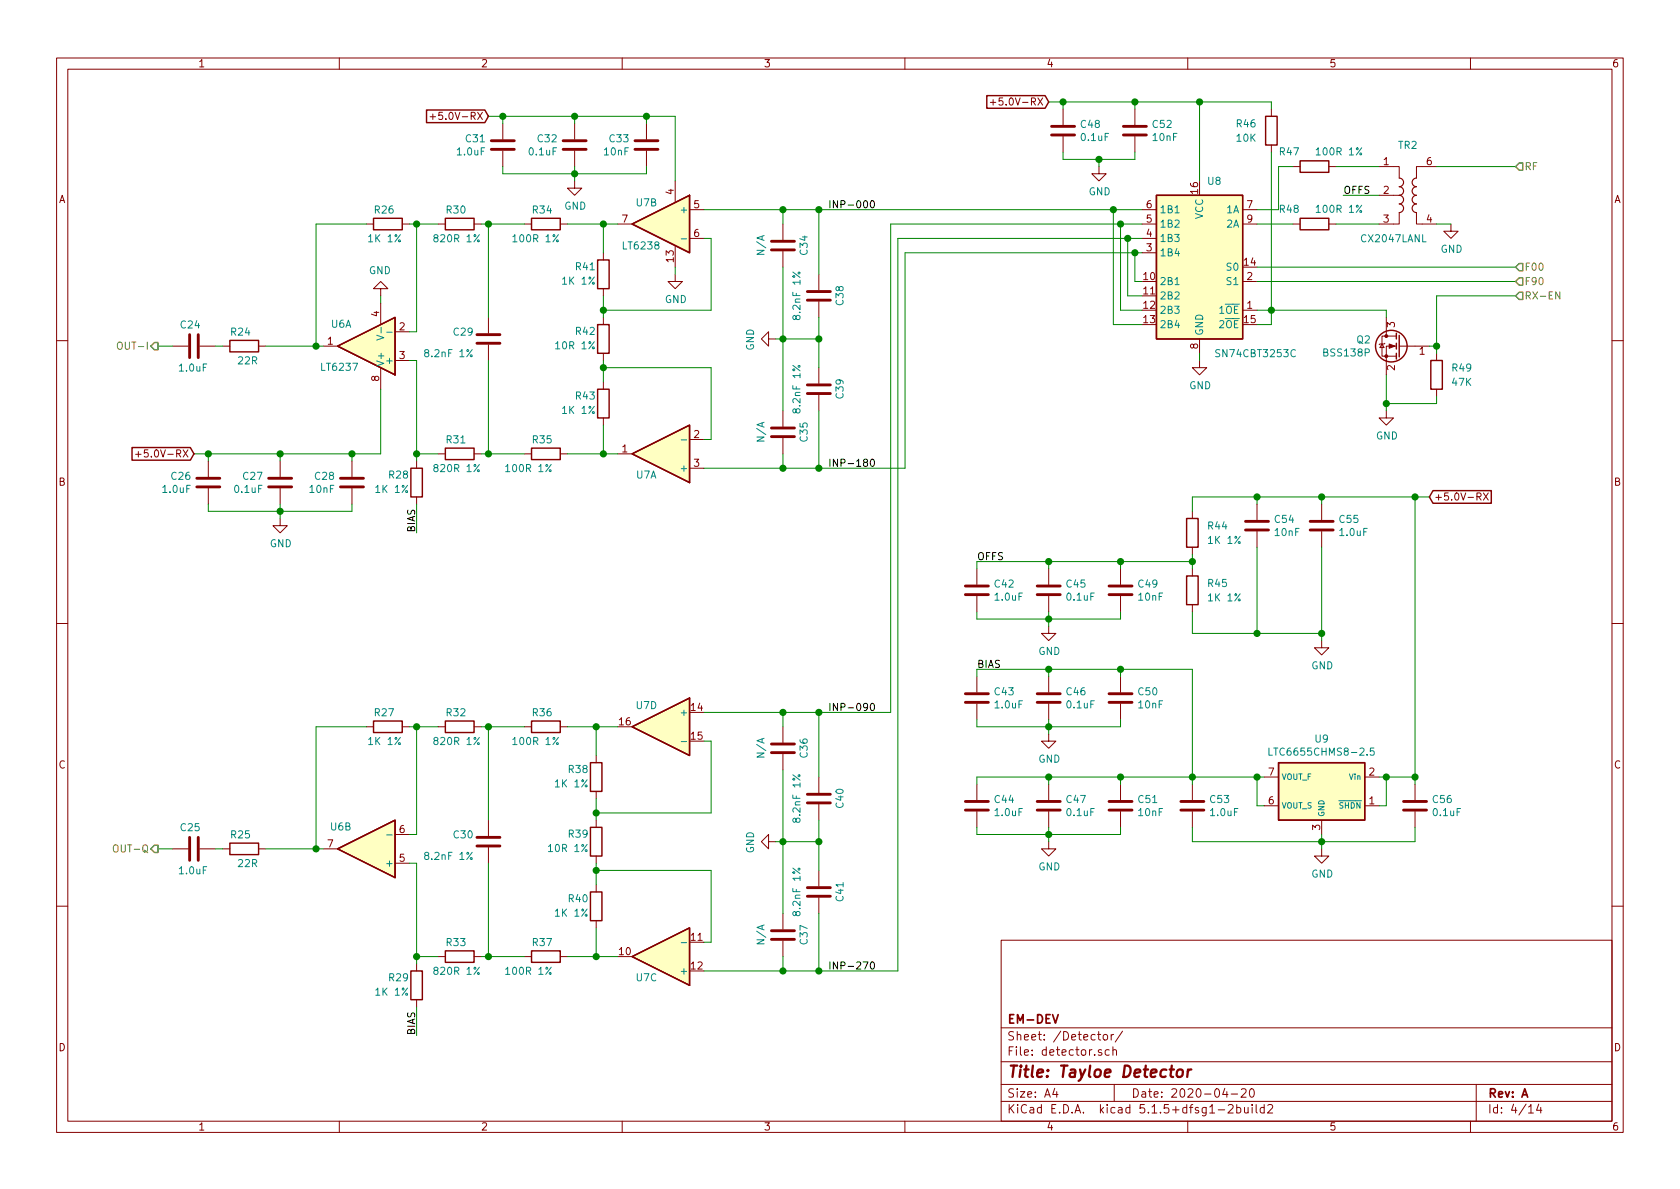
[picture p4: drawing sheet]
<svg xmlns="http://www.w3.org/2000/svg" width="297mm" height="210mm" viewBox="0 0 297 210" stroke-linecap="round" stroke-linejoin="round" font-family="sans-serif">
<g fill="none" stroke="#840000" stroke-width=".18">
<path d="M10 10.3h277v189.9h-277zM12 12.2h273v186.1h-273zM60 10.3v1.9M110 10.3v1.9M160 10.3v1.9M175.1 18.1h1M175.6 17.6v1M188 19.3v2.8M200.7 19.3v2.8M210 10.3v1.9M224.8 19.3v1.3M260 10.3v1.9"/>
<path d="M64.8 39.6h1.2M71.1 39.6h1.3M76 20.6h1M76.5 20.2v.9M77.5 39.6h1.2M83.8 39.6h1.3M88.9 21.8v2.8M88.9 26.7v2.8M92.7 39.6h1.3M99.1 39.6h1.2M101.6 32v1.3h1.3l-1.3 1.2-1.3-1.2h1.3M101.6 21.8v2.8"/>
<path d="M101.6 26.7v2.8M109.2 39.6h2.6M114.3 21.8v2.8M114.3 26.7v2.8M119.4 32v3.8M121.9 37.1h2.6M138.4 39.6v2.8M188 24.1v2.8M194.3 29.5v1.2h1.3l-1.3 1.3-1.3-1.3h1.3M200.7 24.1v2.8M201.9 39.6h2.6M201.9 37.1h2.6"/>
<path d="M219.7 39.6h2.5M219.7 37.1h2.5M224.8 25.6v1.3M228.6 39.6h1.3M228.6 29.5h1.3M234.9 39.6h1.3M234.9 29.5h1.3M243.8 29.5h3.6v2M243.8 34.5h3.8M247.4 37.6v2h-3.6M250.4 37.6v2h3.6M254 29.5h-3.6v2"/>
<path d="M256.5 39.6v1.3h1.3l-1.3 1.3-1.2-1.3h1.2M67.3 51h1.3l-1.3-1.2-1.3 1.2h1.3v1.3M67.3 53.6v3.8M69.8 58.7h2.6M86.4 56.1v2.8M106.7 44.7v1.3M106.7 51v1.3M106.7 56.1v1.3M119.4 48.5v1.3h1.2l-1.2 1.2-1.3-1.2h1.3M119.4 43.4v3.8M121.9 42.2h2.6M135.9 59.9v-1.2l-1.3 1.2 1.3 1.3v-1.3h1.3"/>
<path d="M138.4 44.4v2.8M144.8 48.5v2.8M144.8 53.3v2.8M201.9 44.7h2.6M201.9 42.2h2.6M204.5 59.9h.1M212.1 59.9v2.6M219.7 54.9h2.5M219.7 49.8h2.5M245.1 56.1v3.3M246.9 59.4h-2.6v3.6h2.6M10 60.2h2"/>
<path d="M24.5 79.9v.9M30.5 61.2h2.8M35.3 61.2h2.8M39.4 61.2h1.2M45.7 61.2h1.3M57.1 61.2h2.6M67.3 65v3.8M69.8 63.7h2.6M86.4 61v2.7M106.7 62.5v1.2M106.7 67.6v1.2M106.7 73.9v1.3"/>
<path d="M121.9 77.7h2.6M138.4 72.6v2.8M138.4 77.5v2.8M144.8 65v2.8M144.8 69.8v2.8M212.1 63.7v1.3h1.3l-1.3 1.3-1.3-1.3h1.3M244.3 60.8l.4 .7h-.7zM244.9 60.7l-.2 .1h-.7l-.2 .2M245.1 72.6v1.3h1.3l-1.3 1.3-1.3-1.3h1.3M246.9 61.2h-1.8v5.1M247.4 61.2h5.3M254 62.5v1.2"/>
<path d="M254 68.8v1.3M285 60.2h2M24 80.3h.9M36.8 81.5v2.8M36.8 86.4v2.7M49.5 91.7v1.3h1.3l-1.3 1.2-1.2-1.2h1.2M49.5 81.5v2.8M49.5 86.4v2.7M62.2 81.5v2.8M62.2 86.4v2.7M73.7 81.5v1.3M73.7 87.9v1.2"/>
<path d="M77.5 80.3h1.2M83.8 80.3h1.3M92.7 80.3h1.3M99.1 80.3h1.2M109.2 80.3h2.6M121.9 82.8h2.6M210.8 90.4v1.3M210.8 96.8v1.2M222.2 89.1v2.8M222.2 94v2.8M233.7 89.1v2.8M233.7 94v2.8"/>
<path d="M261.1 87.8h.6l.2-.2-.1-.3-.2-.1h-.5v1.2M261.4 87.8l.5 .6M262.3 87.2l.8 1.2M263.1 87.2l-.8 1.2M10 110.3h2M172.7 100.6v2.8M172.7 105.4v2.8M172.7 119.6v2.8M185.4 110.7v1.3h1.3l-1.3 1.3-1.3-1.3h1.3M185.4 100.6v2.8M185.4 105.4v2.8M185.4 119.6v2.8"/>
<path d="M198.1 100.6v2.8M198.1 105.4v2.8M198.1 119.6v2.8M210.8 100.6v1.2M210.8 106.9v1.3M233.7 113.3v1.2h1.2l-1.2 1.3-1.3-1.3h1.3M285 110.3h2M64.8 128.5h1.2M71.1 128.5h1.3M77.5 128.5h1.2M83.8 128.5h1.3M92.7 128.5h1.3"/>
<path d="M99.1 128.5h1.2M105.4 133.6v1.3M105.4 139.9v1.3M138.4 128.5v2.8M138.4 133.3v2.8M144.8 137.4v2.8M172.7 124.5v2.7M172.7 138.7v2.8M185.4 129.8v1.3h1.3l-1.3 1.2-1.3-1.2h1.3M185.4 124.5v2.7M185.4 138.7v2.8M198.1 124.5v2.7"/>
<path d="M198.1 138.7v2.8M210.8 138.7v2.8M223.5 137.4h2.6M241.3 137.4h2.5M250.2 138.7v2.8M30.5 150.1h2.8M35.3 150.1h2.8M39.4 150.1h1.2M45.7 150.1h1.3M57.1 150.1h2.6M69.8 152.6h2.6M69.8 147.6h2.6"/>
<path d="M86.4 145v2.8M86.4 149.9v2.7M105.4 145v1.3M105.4 151.4v1.2M105.4 156.5v1.2M135.9 148.8v-1.2l-1.3 1.2 1.3 1.3v-1.3h1.3M144.8 142.2v2.8M144.8 153.9v2.8M144.8 158.7v2.8M172.7 143.5v2.8M185.4 148.8v1.3h1.3l-1.3 1.3-1.3-1.3h1.3M185.4 143.5v2.8"/>
<path d="M198.1 143.5v2.8M210.8 143.5v2.8M223.5 142.5h2.6M233.7 150.1v1.3h1.2l-1.2 1.2-1.3-1.2h1.3M233.7 145v2.6M241.3 142.5h2.5M250.2 143.5v2.8M10 160.2h2M73.7 170.4v1.3M73.7 176.8v1.2M77.5 169.2h1.2M83.8 169.2h1.3"/>
<path d="M92.7 169.2h1.3M99.1 169.2h1.2M105.4 162.8v1.3M138.4 161.5v2.8M138.4 166.4v2.8M177 166.3h108v32h-108zM285 160.2h2M60 198.3v1.9M110 198.3v1.9M160 198.3v1.9M177 194.8h108M177 191.8h108"/>
<path d="M177 187.8h108M177 181.8h108M186.5 192.5l-.4 1h1M186.8 193v1M194.1 182.9h.5M194.3 182.4v1.3l.3 .2M194.8 185.7a.37 .37 0 0 0-.6 .1l.1 .2 .5 .2v.1l-.2 .3-.4-.1M195.1 183.1l.2-.2 .5 .2v.7l-.2 .1-.5-.1zM196.1 185.7l-.4-.1-.3 .3 .1 .6 .2 .1 .4-.1M196.5 182.9v1M196.8 185.7a.37 .37 0 0 1 .6 .1v.8M196.8 185.1v1.5"/>
<path d="M196.9 182.9l-.4 .3M197 191.8v3M198.5 182.3l-1.3 2M210 198.3v1.9M215.4 196.3h1.1M216.6 192.5l-.4 1h.9M216.9 193v1M217.2 195.5l.2-.2h.4l.2 .5-.9 1h.9M217.7 193.5h1.1M218.7 195.9l.4-.1 .3 .3-.1 .6h-.6M218.7 195.3v1.5M219.5 192.7l.2-.2h.3l.3 .2v.3v.2l-.9 .8h.9"/>
<path d="M220 195.8l.1 .9 .3 .1 .3-.1M220.7 195.8v1M221.1 192.6l.2-.1a.8 .8 0 0 1 .5 .8 .8 .8 0 0 1-.5 .7 1 1 0 0 1-.2-1.4zM221.4 195.3v.2M221.4 195.8v1M222.1 195.3v1.3l.2 .2M223.5 195.9l-.4-.1-.3 .3 .1 .6 .2 .1 .4-.1M223.5 195.3v1.5M224.2 195.5l.2-.2h.3l.3 .5-.9 1h.9M260 198.3v1.9M261 191.8v6.5M270.3 195.8l.4-.5v1.5"/>
<path d="M270.3 196.8h.8M272.1 195.2l-.4 1.1h.9M272.4 195.8v1"/>
</g>
<path d="M208.2 189.3a.51 .51 0 0 1 .6-.2 .51 .51 0 0 1 .3 .4v.6a.56 .56 0 0 1-.5 .4 .56 .56 0 0 1-.6-.4zM210.1 189.1l-.2 1.3M210.6 189.1a.55 .55 0 0 0-.6 .4" fill="none" stroke="#840000" stroke-width=".41"/>
<path d="M186.1 179.4l.5 1.5 .5-1.5" fill="none" stroke="#840000" stroke-width=".3"/>
<g fill="none" stroke="#840000" stroke-width=".51">
<path d="M86.9 26.4h4M86.9 24.9h4M99.6 26.4h4M99.6 24.9h4M112.3 26.4h4M112.3 24.9h4M185.9 23.9h4.1M185.9 22.3h4.1M198.6 23.9h4.1M198.6 22.3h4.1M33.5 59.2v4M35.1 59.2v4"/>
<path d="M84.3 59.2h4.1M136.4 44.2h4.1M136.4 42.7h4.1M142.7 53.1h4.1M142.7 51.6h4.1M84.3 60.7h4.1M136.4 77.2h4.1M136.4 75.7h4.1M142.7 69.6h4.1M142.7 68.1h4.1M34.8 86.1h4.1M34.8 84.6h4.1"/>
<path d="M47.5 86.1h4.1M47.5 84.6h4.1M60.2 86.1h4.1M60.2 84.6h4.1M220.2 93.7h4.1M220.2 92.2h4.1M231.6 93.7h4.1M231.6 92.2h4.1M170.7 105.2h4.1M170.7 103.6h4.1M183.4 105.2h4.1M183.4 103.6h4.1"/>
<path d="M196.1 105.2h4.1M196.1 103.6h4.1M136.4 133.1h4.1M136.4 131.6h4.1M170.7 124.2h4.1M170.7 122.7h4.1M183.4 124.2h4.1M183.4 122.7h4.1M196.1 124.2h4.1M196.1 122.7h4.1M33.5 148.1v4M35.1 148.1v4"/>
<path d="M84.3 149.6h4.1M84.3 148.1h4.1M142.7 142h4.1M142.7 140.5h4.1M142.7 158.5h4.1M142.7 157h4.1M170.7 143.3h4.1M170.7 141.7h4.1M183.4 143.3h4.1M183.4 141.7h4.1M196.1 143.3h4.1M196.1 141.7h4.1"/>
<path d="M208.8 143.3h4.1M208.8 141.7h4.1M248.2 143.3h4M248.2 141.7h4M136.4 166.1h4.1M136.4 164.6h4.1"/>
</g>
<g fill="#ffffc2" stroke="#ffffc2" stroke-width=".18">
<path d="M59.7 61.2l10.1-5.1v10.2z"/>
<path d="M59.7 150.1l10.1-5.1v10.2z"/>
<path d="M226.1 134.9h15.2v10.1h-15.2z"/>
<path d="M204.5 34.5h15.2v25.4h-15.2z"/>
<path d="M111.8 169.2l10.1-5.1v10.1z"/>
<path d="M111.8 39.6l10.1-5.1v10.2z"/>
<path d="M111.8 80.3l10.1-5.1v10.1z"/>
<path d="M111.8 128.5l10.1-5.1v10.2z"/>
</g>
<g fill="none" stroke="#840000" stroke-width=".25">
<path d="M75.4 19.5h10.3l.7 1.1-.7 1.1h-10.3zM174.5 16.9h10.3l.6 1.1-.6 1.1h-10.3zM66 38.6h5.1v2h-5.1zM78.7 38.6h5.1v2h-5.1zM94 38.6h5.1v2h-5.1zM111.8 39.6l10.1-5.1v10.2zM204.5 34.5h15.2v25.4h-15.2zM223.8 20.6h2v5h-2zM229.9 28.4h5v2.1h-5zM229.9 38.6h5v2h-5zM105.7 57.4h2v5.1h-2zM105.7 46h2v5h-2z"/>
<path d="M246.9 58.9v1M247.4 59.3v3.8M23.3 79.1h10.4l.6 1.2-.6 1.1h-10.4zM40.6 60.2h5.1v2h-5.1zM59.7 61.2l10.1-5.1v10.2zM78.7 79.2h5.1v2.1h-5.1zM94 79.2h5.1v2.1h-5.1zM105.7 68.8h2v5.1h-2zM246.9 60.7v1M246.9 62.5v1M253 63.7h2v5.1h-2zM72.6 82.8h2.1v5.1h-2.1z"/>
<path d="M111.8 80.3l10.1-5.1v10.1zM209.8 91.7h2v5.1h-2zM253.4 86.8h10.3v2.2h-10.3l-.7-1.1zM209.8 101.8h2v5.1h-2zM66 127.5h5.1v2h-5.1zM78.7 127.5h5.1v2h-5.1zM94 127.5h5.1v2h-5.1zM104.4 134.9h2v5h-2zM111.8 128.5l10.1-5.1v10.2zM226.1 134.9h15.2v10.1h-15.2zM40.6 149.1h5.1v2h-5.1zM59.7 150.1l10.1-5.1v10.2z"/>
<path d="M104.4 146.3h2v5.1h-2zM104.4 157.7h2v5.1h-2zM72.6 171.7h2.1v5.1h-2.1zM78.7 168.1h5.1v2.1h-5.1zM94 168.1h5.1v2.1h-5.1zM111.8 169.2l10.1-5.1v10.1z"/>
<circle cx="246" cy="61.2" r="2.79"/>
</g>
<g fill="none" stroke="#008484" stroke-width=".18">
<path d="M207.8 37.6h.7M66.6 59.3l1.3 .4-1.3 .4M67.4 57.9v1M68.4 58.7h.9M118.7 42.2l1.2 .5-1.2 .4M119.5 40.9v.9M120.4 42.2h1M207.8 50.3h.7M120.4 77.8h1M120.4 131.1h1M224.4 132.3v1.2h.6M242.9 132.3h-.6v.6l.1-.1h.5v.6l-.2 .1-.4-.1"/>
<path d="M68.4 147.6h.9M120.4 166.7h1"/>
</g>
<g fill="#840000" stroke="#840000" stroke-width=".18">
<path d="M245.6 60.8l1 .4-1 .4z"/>
<circle cx="245.1" cy="63" r=".25"/>
<circle cx="245.1" cy="59.4" r=".25"/>
</g>
<path d="M247.4 31.5a.76 .76 0 0 1 .8 .8 .76 .76 0 0 1-.8 .7 .76 .76 0 0 1 .8 .8 .76 .76 0 0 1-.8 .7 .76 .76 0 0 1 .8 .8 .76 .76 0 0 1-.8 .8 .76 .76 0 0 1 .8 .7 .76 .76 0 0 1-.8 .8M250.4 31.5a.76 .76 0 0 0-.7 .8 .76 .76 0 0 0 .7 .7 .76 .76 0 0 0-.7 .8 .76 .76 0 0 0 .7 .7 .76 .76 0 0 0-.7 .8 .76 .76 0 0 0 .7 .8 .76 .76 0 0 0-.7 .7 .76 .76 0 0 0 .7 .8" fill="none" stroke="#840000" stroke-width=".2"/>
<g fill="none" stroke="#008400" stroke-width=".18">
<path d="M185.4 18h39.4v1.3M188 18v1.3M200.7 18v1.3M212.1 18v14M64.8 39.6h-8.9v21.6M72.4 39.6h5.1M73.7 39.6v19.1h-1.3M85.1 39.6h7.6M86.4 20.6h33v11.4M86.4 39.6v16.5M88.9 29.5v1.2h25.4v-1.2M88.9 20.6v1.2"/>
<path d="M100.3 39.6h8.9M101.6 20.6v1.2M101.6 29.5v2.5M106.7 39.6v5.1M114.3 20.6v1.2M124.5 37.1h77.4M138.4 37.1v2.5M144.8 37.1v11.4M188 26.9v1.3h12.7v-1.3M194.3 28.2v1.3M196.8 37.1v20.3h5.1M198.1 39.6v15.3h3.8"/>
<path d="M201.9 39.6h-44.4v86.4h-33M222.2 39.6h6.4M224.8 26.9v30.5h-2.6M228.6 29.5h-2.5v7.6h-3.9M236.2 39.6h7.6M236.2 29.5h7.6M237.5 34.5h6.3M254 39.6h2.5M254 29.5h14M67.3 52.3v1.3M106.7 52.3v3.8M119.4 47.2v1.3"/>
<path d="M124.5 42.2h1.2v12.7h-19M137.2 59.9h7.6M138.4 47.2v25.4M144.8 56.1v8.9M199.4 42.2v10.1h2.5M200.7 44.7v5.1h1.2M201.9 44.7h-41.9v38.1h-35.5M201.9 42.2h-43.2v129.5h-34.2M222.2 54.9h22.9v1.2M222.2 49.8h45.8M222.2 47.2h45.8M268 52.3h-14v10.2"/>
<path d="M27.9 61.2h2.6M38.1 61.2h1.3M47 61.2h10.1M67.3 68.8v11.5h-33M72.4 63.7h1.3v17.8M86.4 63.7v16.6M106.7 63.7v3.9M106.7 75.2v5.1M106.7 65h19v12.7h-1.2M144.8 72.6v10.2M212.1 62.5v1.2M245.1 66.3v6.3"/>
<path d="M252.7 61.2h1.3M254 70.1v1.3h-8.9M36.8 89.1v1.3h25.4v-1.3M36.8 80.3v1.2M49.5 80.3v1.2M49.5 89.1v2.6M62.2 80.3v1.2M73.7 80.3h3.8M73.7 89.1v5.1M85.1 80.3h7.6M100.3 80.3h8.9M138.4 80.3v2.5"/>
<path d="M185.4 99.3v1.3M198.1 99.3v1.3M210.8 99.3h-38.1v1.3M210.8 98v2.6M222.2 87.9v1.2M222.2 96.8v15.2M233.7 87.9v1.2M233.7 96.8v16.5M250.2 87.9v50.8M252.7 87.9h-41.9v2.5M172.7 108.2v1.3h25.4v-1.3M172.7 119.6v-1.2h38.1v20.3"/>
<path d="M185.4 108.2v2.5M185.4 118.4v1.2M198.1 118.4v1.2M210.8 108.2v3.8h22.9M64.8 128.5h-8.9v21.6M72.4 128.5h5.1M73.7 128.5v19.1h-1.3M85.1 128.5h7.6M86.4 128.5v16.5M100.3 128.5h8.9M105.4 128.5v5.1M124.5 131.1h1.2v12.7h-20.3"/>
<path d="M138.4 126v2.5M138.4 136.1v25.4M144.8 126v11.4M172.7 127.2v1.3h25.4v-1.3M185.4 127.2v2.6M185.4 137.4v1.3M198.1 137.4v1.3M222.2 137.4v5.1h1.3M223.5 137.4h-50.8v1.3M243.8 137.4h6.4M245.1 137.4v5.1h-1.3M27.9 150.1h2.6"/>
<path d="M38.1 150.1h1.3M47 150.1h10.1M72.4 152.6h1.3v17.8M86.4 152.6v16.6M105.4 141.2v3.8M105.4 152.6v3.9M105.4 153.9h20.3v12.7h-1.2M137.2 148.8h7.6M144.8 145v8.9M172.7 146.3v1.3h25.4v-1.3M185.4 146.3v2.5M210.8 146.3v2.5h39.4v-2.5"/>
<path d="M233.7 147.6v2.5M73.7 169.2h3.8M73.7 178v5.1M85.1 169.2h7.6M100.3 169.2h8.9M105.4 164.1v5.1M138.4 169.2v2.5M144.8 161.5v10.2"/>
</g>
<path d="M275.8 51.6v1.3l-.7-1.3v1.3M20.8 60.7l.3-.2a.45 .45 0 0 1 .5 .4v.4l-.2 .4h-.4a.92 .92 0 0 1-.2-1zM20.1 149.6a.45 .45 0 0 1 .7 0 .88 .88 0 0 1-.2 1.1l-.4-.1a1.07 1.07 0 0 1-.1-1z" fill="none" stroke="#848400" stroke-width=".18"/>
<path d="M268.6 28.8h.6v1.3h-.6l-.6-.6zM268.6 51.7h.6v1.3h-.6l-.6-.7zM268.6 46.6h.6v1.3h-.6l-.6-.7zM268.6 49.1h.6v1.3h-.6l-.6-.6zM26.7 61.2l.6-.6h.6v1.2h-.6zM27.3 149.5h.6v1.2h-.6l-.6-.6z" fill="none" stroke="#848400" stroke-width=".25"/>
<path d="M146.7 35.5v1.2M148.1 35.5v1.2l-.8-1.2v1.2M146.7 81.2v1.3M148.1 81.2v1.3l-.8-1.3v1.3M146.7 124.4v1.2M148.1 124.4v1.2l-.8-1.2v1.2M146.7 170.1v1.3M148.1 170.1v1.3l-.8-1.3v1.3" fill="none" stroke="#000" stroke-width=".18"/>
<g fill="#008400" stroke="#008400" stroke-width=".25">
<circle cx="198.1" cy="99.3" r=".51"/>
<circle cx="188" cy="18" r=".51"/>
<circle cx="86.4" cy="80.3" r=".51"/>
<circle cx="105.4" cy="169.2" r=".51"/>
<circle cx="199.4" cy="42.2" r=".51"/>
<circle cx="86.4" cy="39.6" r=".51"/>
<circle cx="62.2" cy="80.3" r=".51"/>
<circle cx="212.1" cy="18" r=".51"/>
<circle cx="49.5" cy="80.3" r=".51"/>
<circle cx="105.4" cy="143.8" r=".51"/>
<circle cx="185.4" cy="118.4" r=".51"/>
<circle cx="36.8" cy="80.3" r=".51"/>
<circle cx="105.4" cy="128.5" r=".51"/>
<circle cx="185.4" cy="128.5" r=".51"/>
<circle cx="198.1" cy="118.4" r=".51"/>
<circle cx="196.9" cy="37.1" r=".51"/>
<circle cx="88.9" cy="20.6" r=".51"/>
<circle cx="194.3" cy="28.2" r=".51"/>
<circle cx="101.6" cy="20.6" r=".51"/>
<circle cx="254" cy="61.2" r=".51"/>
<circle cx="144.8" cy="82.8" r=".51"/>
<circle cx="144.8" cy="126" r=".51"/>
<circle cx="245.1" cy="71.4" r=".51"/>
<circle cx="144.8" cy="171.7" r=".51"/>
<circle cx="185.4" cy="109.5" r=".51"/>
<circle cx="200.7" cy="44.7" r=".51"/>
<circle cx="101.6" cy="30.7" r=".51"/>
<circle cx="200.7" cy="18" r=".51"/>
<circle cx="198.1" cy="39.6" r=".51"/>
<circle cx="73.7" cy="39.6" r=".51"/>
<circle cx="114.3" cy="20.6" r=".51"/>
<circle cx="185.4" cy="99.3" r=".51"/>
<circle cx="105.4" cy="153.9" r=".51"/>
<circle cx="138.4" cy="148.8" r=".51"/>
<circle cx="55.9" cy="150.1" r=".51"/>
<circle cx="222.3" cy="137.4" r=".51"/>
<circle cx="210.8" cy="137.4" r=".51"/>
<circle cx="86.4" cy="169.2" r=".51"/>
<circle cx="73.7" cy="169.2" r=".51"/>
<circle cx="55.9" cy="61.2" r=".51"/>
<circle cx="144.8" cy="37.1" r=".51"/>
<circle cx="245.1" cy="137.4" r=".51"/>
<circle cx="86.4" cy="128.5" r=".51"/>
<circle cx="73.7" cy="128.5" r=".51"/>
<circle cx="144.8" cy="148.8" r=".51"/>
<circle cx="233.7" cy="148.8" r=".51"/>
<circle cx="138.4" cy="126" r=".51"/>
<circle cx="210.8" cy="99.3" r=".51"/>
<circle cx="250.2" cy="87.9" r=".51"/>
<circle cx="250.2" cy="137.4" r=".51"/>
<circle cx="138.4" cy="171.7" r=".51"/>
<circle cx="222.3" cy="87.9" r=".51"/>
<circle cx="185.4" cy="137.4" r=".51"/>
<circle cx="106.7" cy="80.3" r=".51"/>
<circle cx="233.7" cy="87.9" r=".51"/>
<circle cx="106.7" cy="65" r=".51"/>
<circle cx="185.4" cy="147.6" r=".51"/>
<circle cx="198.1" cy="137.4" r=".51"/>
<circle cx="233.7" cy="112" r=".51"/>
<circle cx="138.4" cy="82.8" r=".51"/>
<circle cx="73.7" cy="80.3" r=".51"/>
<circle cx="222.3" cy="112" r=".51"/>
<circle cx="106.7" cy="54.9" r=".51"/>
<circle cx="138.4" cy="37.1" r=".51"/>
<circle cx="144.8" cy="59.9" r=".51"/>
<circle cx="106.7" cy="39.6" r=".51"/>
<circle cx="224.8" cy="54.9" r=".51"/>
<circle cx="138.4" cy="59.9" r=".51"/>
<circle cx="49.5" cy="90.4" r=".51"/>
</g>
<text font-size="2.8" fill="#840000" x="178" y="190.5">Title: Tayloe Detector</text>
<g font-size="2.1" fill="#840000">
<text x="178" y="184">Sheet: /Detector/</text>
<text x="178" y="181">EM-DEV</text>
<text x="178" y="186.7">File: detector.sch</text>
<text x="178" y="196.9">KiCad E.D.A. kicad 5.1.5+dfsg1-2build2</text>
<text x="178" y="194.1">Size: A4</text>
<text x="200" y="194.1">Date: 2020-04-20</text>
<text x="263" y="194.1">Rev: A</text>
<text x="263" y="196.9">Id: 4/14</text>
</g>
<g font-size="1.8" fill="#840000">
<text x="35" y="11.9">1</text>
<text x="85" y="11.9">2</text>
<text x="135" y="11.9">3</text>
<text x="185" y="11.9">4</text>
<text x="235" y="11.9">5</text>
<text x="285" y="11.9">6</text>
<text x="77.9" y="21.2">+5.0V-RX</text>
<text x="176.9" y="18.7">+5.0V-RX</text>
<text x="244.6" y="29.2">1</text>
<text x="252.2" y="29.2">6</text>
<text x="10.4" y="35.9">A</text>
<text x="119.1" y="34.4" transform="rotate(-90 119.1 34.4)">4</text>
<text x="211.8" y="34.2" transform="rotate(-90 211.8 34.2)">16</text>
<text x="244.6" y="34.3">2</text>
<text x="285.4" y="35.9">A</text>
<text x="110" y="39.4">7</text>
<text x="122.7" y="36.8">5</text>
<text x="122.7" y="41.9">6</text>
<text x="202.7" y="41.9">4</text>
<text x="202.7" y="39.4">5</text>
<text x="202.7" y="36.8">6</text>
<text x="220.5" y="36.8">7</text>
<text x="220.5" y="39.4">9</text>
<text x="244.6" y="39.4">3</text>
<text x="252.2" y="39.4">4</text>
<text x="119.1" y="46.3" transform="rotate(-90 119.1 46.3)">13</text>
<text x="202.7" y="44.4">3</text>
<text x="220" y="47">14</text>
<text x="202.2" y="49.5">10</text>
<text x="202.2" y="52.1">11</text>
<text x="220.5" y="49.5">2</text>
<text x="67.1" y="56" transform="rotate(-90 67.1 56)">4</text>
<text x="70.6" y="58.4">2</text>
<text x="202.2" y="54.6">12</text>
<text x="202.2" y="57.1">13</text>
<text x="220" y="57.1">15</text>
<text x="220.5" y="54.6">1</text>
<text x="246.6" y="57.9" transform="rotate(-90 246.6 57.9)">3</text>
<text x="57.9" y="61">1</text>
<text x="70.6" y="63.5">3</text>
<text x="211.8" y="61.7" transform="rotate(-90 211.8 61.7)">8</text>
<text x="246.6" y="65.5" transform="rotate(-90 246.6 65.5)">2</text>
<text x="251" y="62.7">1</text>
<text x="67.1" y="67.4" transform="rotate(-90 67.1 67.4)">8</text>
<text x="122.7" y="77.5">2</text>
<text x="25.8" y="80.9">+5.0V-RX</text>
<text x="110" y="80">1</text>
<text x="122.7" y="82.5">3</text>
<text x="10.4" y="85.9">B</text>
<text x="253.5" y="88.5">+5.0V-RX</text>
<text x="285.4" y="85.9">B</text>
<text x="122.2" y="125.7">14</text>
<text x="109.5" y="128.3">16</text>
<text x="122.2" y="130.8">15</text>
<text x="10.4" y="135.9">C</text>
<text x="224.3" y="137.2">7</text>
<text x="242.1" y="137.2">2</text>
<text x="285.4" y="135.9">C</text>
<text x="224.3" y="142.2">6</text>
<text x="242.1" y="142.2">1</text>
<text x="57.9" y="149.9">7</text>
<text x="70.6" y="147.3">6</text>
<text x="233.4" y="146.8" transform="rotate(-90 233.4 146.8)">3</text>
<text x="70.6" y="152.4">5</text>
<text x="122.2" y="166.4">11</text>
<text x="109.5" y="168.9">10</text>
<text x="122.2" y="171.4">12</text>
<text x="10.4" y="185.9">D</text>
<text x="285.4" y="185.9">D</text>
<text x="35" y="199.9">1</text>
<text x="85" y="199.9">2</text>
<text x="135" y="199.9">3</text>
<text x="185" y="199.9">4</text>
<text x="235" y="199.9">5</text>
<text x="285" y="199.9">6</text>
</g>
<g font-size="1.8" fill="#008484">
<text x="191.2" y="22.6">C48</text>
<text x="203.9" y="22.6">C52</text>
<text x="218.7" y="22.5">R46</text>
<text x="80.9" y="27.5">1.0uF</text>
<text x="82.4" y="25.2">C31</text>
<text x="93.6" y="27.5">0.1uF</text>
<text x="95.1" y="25.2">C32</text>
<text x="106.9" y="27.5">10nF</text>
<text x="107.8" y="25.2">C33</text>
<text x="191.3" y="24.9">0.1uF</text>
<text x="203.9" y="24.9">10nF</text>
<text x="218.7" y="25.1">10K</text>
<text x="226.3" y="27.5">R47</text>
<text x="233.1" y="27.5">100R 1%</text>
<text x="247.2" y="26.3">TR2</text>
<text x="192.5" y="34.5">GND</text>
<text x="213.6" y="32.7">U8</text>
<text x="66.3" y="37.8">R26</text>
<text x="79" y="37.8">R30</text>
<text x="94.2" y="37.8">R34</text>
<text x="99.8" y="37.1">GND</text>
<text x="112.5" y="36.5">U7B</text>
<text x="120" y="38.1" transform="rotate(-90 120 38.1)">V+</text>
<text x="120.8" y="37.7">+</text>
<text x="205" y="40.3">1B2</text>
<text x="205" y="37.7">1B1</text>
<text x="212.7" y="38.8" transform="rotate(-90 212.7 38.8)">VCC</text>
<text x="216.9" y="37.7">1A</text>
<text x="216.9" y="40.3">2A</text>
<text x="226.3" y="37.6">R48</text>
<text x="233.1" y="37.6">100R 1%</text>
<text x="65.4" y="42.8">1K 1%</text>
<text x="77.1" y="42.8">820R 1%</text>
<text x="91.1" y="42.8">100R 1%</text>
<text x="101.9" y="47.8">R41</text>
<text x="110.3" y="44.1">LT6238</text>
<text x="135.2" y="45" transform="rotate(-90 135.2 45)">N/A</text>
<text x="142.8" y="45" transform="rotate(-90 142.8 45)">C34</text>
<text x="205" y="45.3">1B4</text>
<text x="205" y="42.8">1B3</text>
<text x="217" y="47.9">S0</text>
<text x="240.8" y="42.8">CX2047LANL</text>
<text x="254.7" y="44.7">GND</text>
<text x="65.2" y="48.5">GND</text>
<text x="99.6" y="50.3">1K 1%</text>
<text x="117.6" y="53.6">GND</text>
<text x="149.1" y="53.9" transform="rotate(-90 149.1 53.9)">C38</text>
<text x="205" y="50.4">2B1</text>
<text x="205" y="53">2B2</text>
<text x="217" y="50.4">S1</text>
<text x="32" y="58.1">C24</text>
<text x="40.9" y="59.4">R24</text>
<text x="58.6" y="58">U6A</text>
<text x="80.3" y="59.4">C29</text>
<text x="101.9" y="59.2">R42</text>
<text x="141.5" y="56.2" transform="rotate(-90 141.5 56.2)">8.2nF 1%</text>
<text x="205" y="55.5">2B3</text>
<text x="205" y="58">2B4</text>
<text x="212.7" y="59.4" transform="rotate(-90 212.7 59.4)">GND</text>
<text x="215.7" y="55.5">1OE</text>
<text x="215.7" y="58">2OE</text>
<text x="31.8" y="65.7">1.0uF</text>
<text x="42.2" y="64.4">22R</text>
<text x="56.9" y="65.6">LT6237</text>
<text x="67.9" y="64.9" transform="rotate(-90 67.9 64.9)">V+</text>
<text x="68.7" y="64.4">+</text>
<text x="75.5" y="63.2">8.2nF 1%</text>
<text x="98.5" y="61.8">10R 1%</text>
<text x="133.3" y="62" transform="rotate(-90 133.3 62)">GND</text>
<text x="215.4" y="63.2">SN74CBT3253C</text>
<text x="234.2" y="63">BSS138P</text>
<text x="239.9" y="60.7">Q2</text>
<text x="256.8" y="65.7">R49</text>
<text x="101.9" y="70.7">R43</text>
<text x="149.1" y="70.4" transform="rotate(-90 149.1 70.4)">C39</text>
<text x="210.3" y="68.8">GND</text>
<text x="256.8" y="68.2">47K</text>
<text x="99.6" y="73.2">1K 1%</text>
<text x="135.2" y="78" transform="rotate(-90 135.2 78)">N/A</text>
<text x="141.5" y="72.7" transform="rotate(-90 141.5 72.7)">8.2nF 1%</text>
<text x="243.3" y="77.7">GND</text>
<text x="77.1" y="83.5">820R 1%</text>
<text x="79" y="78.4">R31</text>
<text x="89.8" y="83.5">100R 1%</text>
<text x="94.2" y="78.4">R35</text>
<text x="120.8" y="83.4">+</text>
<text x="142.8" y="78" transform="rotate(-90 142.8 78)">C35</text>
<text x="28.9" y="87.2">1.0uF</text>
<text x="30.4" y="84.9">C26</text>
<text x="41.6" y="87.2">0.1uF</text>
<text x="43.1" y="84.9">C27</text>
<text x="54.8" y="87.2">10nF</text>
<text x="55.8" y="84.9">C28</text>
<text x="66.6" y="87.2">1K 1%</text>
<text x="68.8" y="84.6">R28</text>
<text x="112.5" y="84.6">U7A</text>
<text x="213.6" y="93.6">R44</text>
<text x="225.5" y="92.5">C54</text>
<text x="225.5" y="94.8">10nF</text>
<text x="236.9" y="92.5">C55</text>
<text x="237" y="94.8">1.0uF</text>
<text x="47.7" y="96.8">GND</text>
<text x="213.8" y="96.2">1K 1%</text>
<text x="175.9" y="103.9">C42</text>
<text x="176" y="106.2">1.0uF</text>
<text x="188.6" y="103.9">C45</text>
<text x="188.7" y="106.2">0.1uF</text>
<text x="201.3" y="103.9">C49</text>
<text x="201.4" y="106.2">10nF</text>
<text x="213.6" y="103.8">R45</text>
<text x="213.8" y="106.3">1K 1%</text>
<text x="183.6" y="115.8">GND</text>
<text x="231.9" y="118.4">GND</text>
<text x="112.5" y="125.4">U7D</text>
<text x="175.9" y="123">C43</text>
<text x="176" y="125.3">1.0uF</text>
<text x="188.6" y="123">C46</text>
<text x="188.7" y="125.3">0.1uF</text>
<text x="201.3" y="123">C50</text>
<text x="201.4" y="125.3">10nF</text>
<text x="65.4" y="131.7">1K 1%</text>
<text x="66.3" y="126.7">R27</text>
<text x="77.1" y="131.7">820R 1%</text>
<text x="79" y="126.7">R32</text>
<text x="91.1" y="131.7">100R 1%</text>
<text x="94.2" y="126.7">R36</text>
<text x="120.8" y="126.6">+</text>
<text x="232.6" y="131.3">U9</text>
<text x="100.6" y="136.7">R38</text>
<text x="135.2" y="133.9" transform="rotate(-90 135.2 133.9)">N/A</text>
<text x="142.8" y="133.9" transform="rotate(-90 142.8 133.9)">C36</text>
<text x="183.6" y="134.9">GND</text>
<text x="225.3" y="133.6">LTC6655CHMS8-2.5</text>
<text x="98.4" y="139.2">1K 1%</text>
<text x="149.1" y="142.8" transform="rotate(-90 149.1 142.8)">C40</text>
<text x="175.9" y="142">C44</text>
<text x="188.6" y="142">C47</text>
<text x="201.3" y="142">C51</text>
<text x="214" y="142">C53</text>
<text x="253.4" y="142">C56</text>
<text x="32" y="147">C25</text>
<text x="40.9" y="148.3">R25</text>
<text x="58.5" y="146.9">U6B</text>
<text x="80.3" y="148.3">C30</text>
<text x="100.6" y="148.1">R39</text>
<text x="141.5" y="145.1" transform="rotate(-90 141.5 145.1)">8.2nF 1%</text>
<text x="176" y="144.3">1.0uF</text>
<text x="188.7" y="144.3">0.1uF</text>
<text x="201.4" y="144.3">10nF</text>
<text x="214.1" y="144.3">1.0uF</text>
<text x="253.5" y="144.3">0.1uF</text>
<text x="31.8" y="154.6">1.0uF</text>
<text x="42.2" y="153.3">22R</text>
<text x="68.7" y="153.3">+</text>
<text x="75.5" y="152.1">8.2nF 1%</text>
<text x="97.3" y="150.7">10R 1%</text>
<text x="133.3" y="150.9" transform="rotate(-90 133.3 150.9)">GND</text>
<text x="183.6" y="153.9">GND</text>
<text x="231.9" y="155.2">GND</text>
<text x="100.6" y="159.6">R40</text>
<text x="141.5" y="161.6" transform="rotate(-90 141.5 161.6)">8.2nF 1%</text>
<text x="149.1" y="159.3" transform="rotate(-90 149.1 159.3)">C41</text>
<text x="79" y="167.3">R33</text>
<text x="94.2" y="167.3">R37</text>
<text x="98.4" y="162.1">1K 1%</text>
<text x="135.2" y="166.9" transform="rotate(-90 135.2 166.9)">N/A</text>
<text x="142.8" y="166.9" transform="rotate(-90 142.8 166.9)">C37</text>
<text x="68.8" y="173.5">R29</text>
<text x="77.1" y="172.4">820R 1%</text>
<text x="89.8" y="172.4">100R 1%</text>
<text x="112.5" y="173.5">U7C</text>
<text x="120.8" y="172.3">+</text>
<text x="66.6" y="176.1">1K 1%</text>
</g>
<g font-size="1.8">
<text x="237.5" y="34.3">OFFS</text>
<text x="148.5" y="36.8">INP-000</text>
<text x="148.5" y="82.5">INP-180</text>
<text x="73.4" y="94.2" transform="rotate(-90 73.4 94.2)">BIAS</text>
<text x="172.7" y="99.1">OFFS</text>
<text x="172.7" y="118.1">BIAS</text>
<text x="148.5" y="125.7">INP-090</text>
<text x="148.5" y="171.4">INP-270</text>
<text x="73.4" y="183.1" transform="rotate(-90 73.4 183.1)">BIAS</text>
</g>
<g font-size="1.8" fill="#848400">
<text x="269.5" y="30.1">RF</text>
<text x="269.5" y="47.9">F00</text>
<text x="269.5" y="53">RX-EN</text>
<text x="269.5" y="50.4">F90</text>
<text x="21.6" y="61.8">OUT-I</text>
<text x="20.7" y="150.7">OUT-Q</text>
</g>
<g font-size="1.4" fill="#008484">
<text x="226.6" y="137.9">VOUT_F</text>
<text x="238.6" y="137.9">Vin</text>
<text x="226.6" y="143">VOUT_S</text>
<text x="236.9" y="143">SHDN</text>
<text x="234.2" y="144.5" transform="rotate(-90 234.2 144.5)">GND</text>
</g>
</svg>
